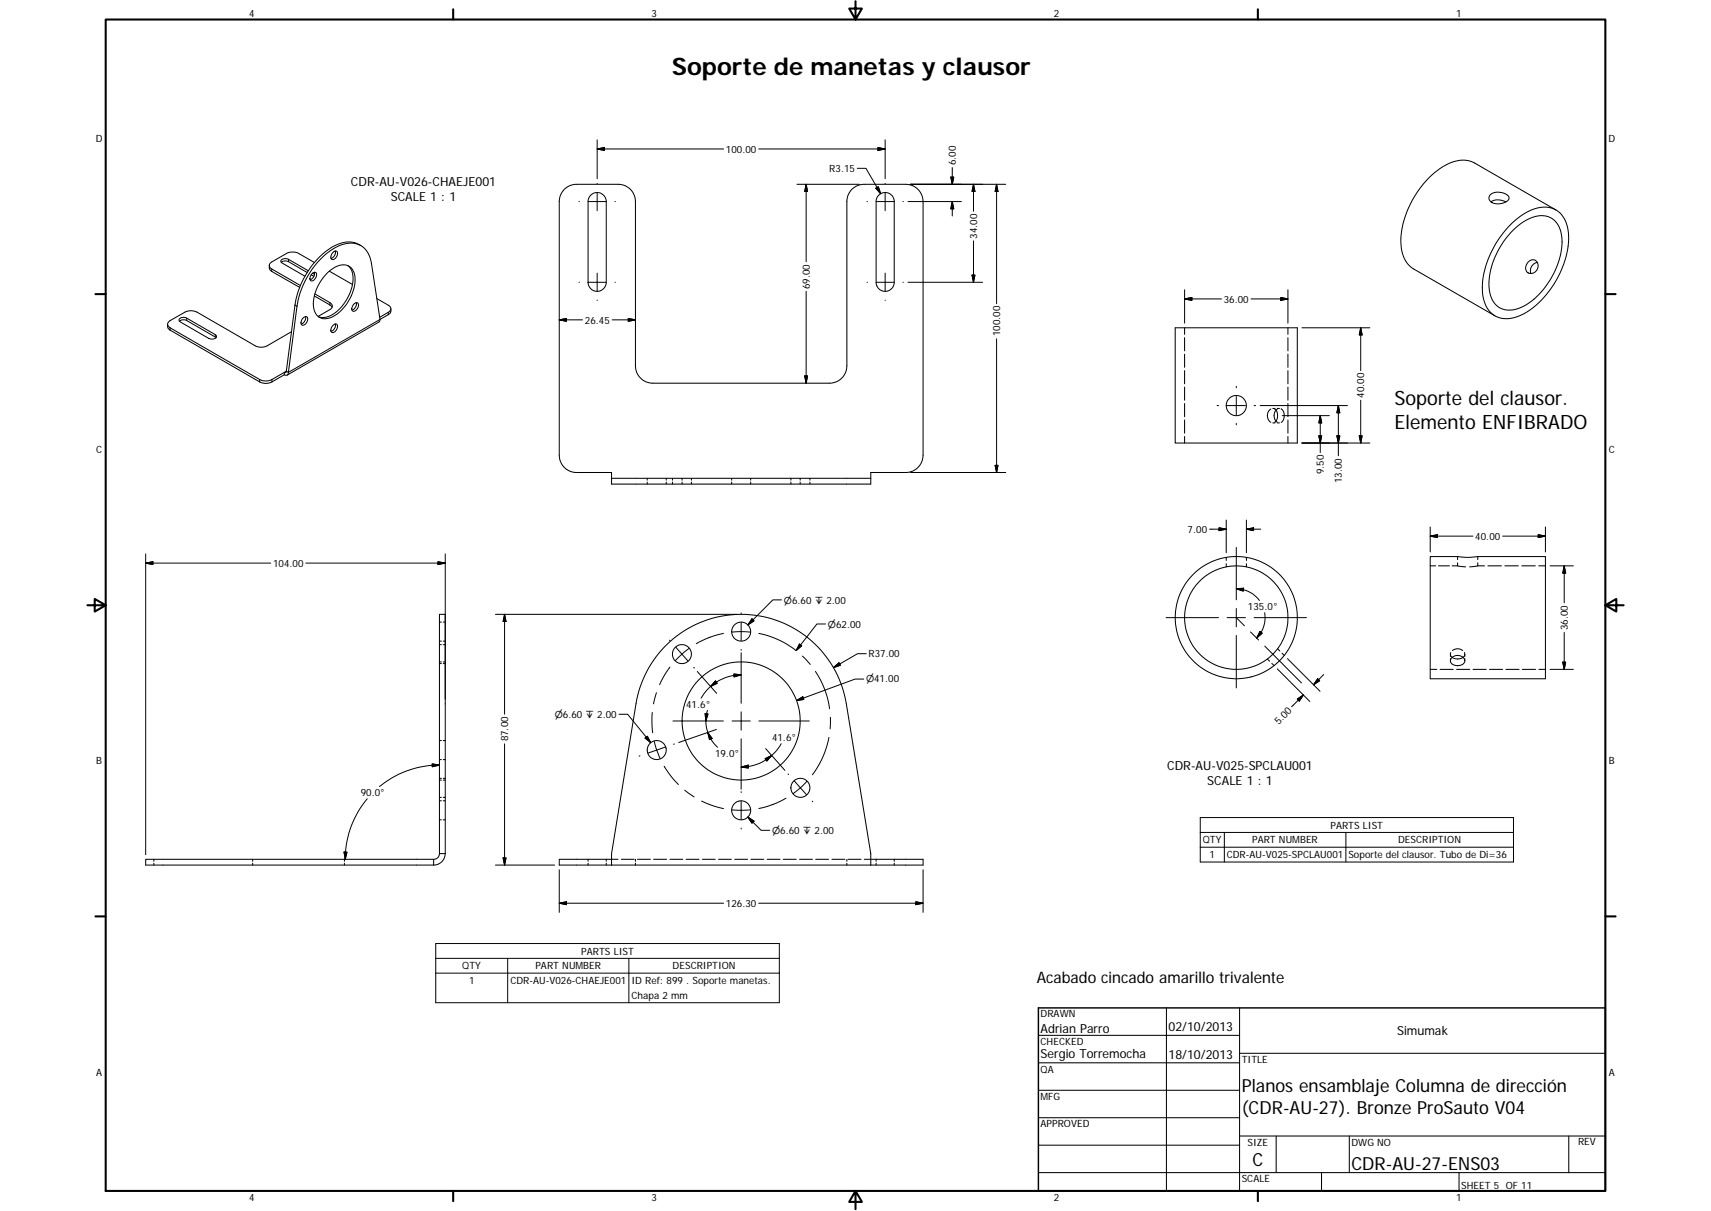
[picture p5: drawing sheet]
<svg xmlns="http://www.w3.org/2000/svg" width="594mm" height="420mm" viewBox="0 0 594 420" stroke-linecap="round" stroke-linejoin="round" font-family="sans-serif">
<g fill="none" stroke="#000" stroke-width=".36">
<path d="M205.2 67.6a3.1 3.1 0 0 1 3.4-.6 3.1 3.1 0 0 1 1.9 2.9v28a3.2 3.2 0 0 1-3.2 3.2 3.2 3.2 0 0 1-3.1-3.2v-28l.2-1.2zM305.2 67.6a3.1 3.1 0 0 1 3.4-.6 3.1 3.1 0 0 1 1.9 2.9v28a3.1 3.1 0 0 1-3.2 3.2 3.1 3.1 0 0 1-3.1-3.2v-28l.3-1.2zM517.4 67.6a4.7 4.7 0 0 1 6.6 .9 3.1 3.1 0 0 1-3.5 2.2 2.72 2.72 0 0 1-3.5-2.2zM517.7 70a5.1 5.1 0 0 1 5.2 .1M523.8 78.6a18.4 18.4 0 0 1 13.1-6.7 8.3 8.3 0 0 1 7.6 8 31.2 31.2 0 0 1-9 23.9 18.1 18.1 0 0 1-13.1 6.8 8.1 8.1 0 0 1-7.4-7.3 30 30 0 0 1 7.4-23.1zM525.3 79.9a13.9 13.9 0 0 1 11.3-5 7.8 7.8 0 0 1 5.7 8.2 27.4 27.4 0 0 1-14.1 23.5 7.1 7.1 0 0 1-10.5-3.5 21 21 0 0 1 2.7-16.6 28.9 28.9 0 0 1 4.9-6.6zM540.2 72.9l-28.2-16.4a11.1 11.1 0 0 0-11.6 1.7 32.6 32.6 0 0 0-13.9 27 9.9 9.9 0 0 0 4.3 8.1l28.3 16.3M93.5 92.1l.1 1.3 .8 .8 9.6 5.5M97.7 91a2.26 2.26 0 0 1 2.5-.2l6.5 3.8M107 93.9l-7.1-4a1.6 1.6 0 0 0-2.4 .9l8.4 5M107.6 96.8l.3 .2M108 95.3l1 .6"/>
<path d="M108.3 95a.92 .92 0 0 1 1.3-.4 .92 .92 0 0 1 .2 1.4 1.5 1.5 0 0 1-2 1.3 1.92 1.92 0 0 1 .5-2.3zM108.5 94.8l.7 .4M109.2 91.1l-5.8-3.3-1.8-.4-1.8 .4-5.4 3.1a1.3 1.3 0 0 0-.9 1.2 1.3 1.3 0 0 0 .9 1.2l9.9 5.8M109.2 94.5a2.3 2.3 0 0 1-1.5 2.5M113.6 94.8a6.8 6.8 0 0 1 7.7-2.4 6.7 6.7 0 0 1 1.7 7.4 15.1 15.1 0 0 1-8.9 10.6 4.1 4.1 0 0 1-5.3-4.4 15.8 15.8 0 0 1 4.8-11.2zM114.4 94.1l8 4.6M115.5 87.6a.92 .92 0 0 1 1.4-.4 .92 .92 0 0 1 .2 1.4 1.34 1.34 0 0 1-2.1 1.1 2.32 2.32 0 0 1 .5-2.1zM116.4 87.1a2.3 2.3 0 0 1-1.5 2.6M120.8 92.2a7.1 7.1 0 0 1 1.3 7.7 14.3 14.3 0 0 1-9.1 10.2l-1 .1-1.4-.3M125.3 85.2a9 9 0 0 0-10 .5 29.4 29.4 0 0 0-12.9 20.2l-3 22.9M530.6 90.9a2.01 2.01 0 0 1 2.8-.4 2.01 2.01 0 0 1 .4 2.8 2.05 2.05 0 0 1-2.5 1.6 2.05 2.05 0 0 1-1.5-2.5zM533.8 91.1a2.88 2.88 0 0 0-2.2 3.8"/>
<path d="M58.2 112.5l.1 1.2 .7 .8 31.5 18.2 1.4 .3 1.9-.2 4.9-2.8M62.3 111.4l.9-.4 1.4 .1 10.4 6.1M62.4 110.5a2.34 2.34 0 0 1 2.4-.1l9.9 5.7a.79 .79 0 0 1 .4 1 .79 .79 0 0 1-.9 .5l-1.7-.2-9.9-5.7-.5-.7zM101.2 115.1l-8.7 5-2.2 .4-1.7-.5-20.8-11.9-1.5-.3-1.8 .4-5.5 3.1a1.33 1.33 0 0 0-.8 1.2 1.33 1.33 0 0 0 .8 1.2l31.8 18.3 1.5 .2 1.5-.2 4.9-2.8M105.2 110.4a.92 .92 0 0 1 1.4-.5 .92 .92 0 0 1 .1 1.5 1.5 1.5 0 0 1-2 1.2 1.84 1.84 0 0 1 .5-2.2zM106.1 109.8a2.36 2.36 0 0 1-1.5 2.6M109.1 102.7l5.4 3.1 .8 .8M109.3 102l5.2 3a1.29 1.29 0 0 1 .9 1.2 1.29 1.29 0 0 1-.9 1.2l-4.1 2.4M115.5 113a.92 .92 0 0 1 1.4-.5 .92 .92 0 0 1 .2 1.4 1.53 1.53 0 0 1-2 1.3 1.89 1.89 0 0 1 .4-2.2zM116.4 112.4a2.38 2.38 0 0 1-1.5 2.6M123 105.4a.89 .89 0 0 1 1.3-.2 .89 .89 0 0 1 .1 1.3l-.2 .3a1.23 1.23 0 0 1-2 .8 2.25 2.25 0 0 1 .8-2.2zM123.7 105a2.34 2.34 0 0 1-1.5 2.6"/>
<path d="M130.8 103.6l4 2.3a1.29 1.29 0 0 1 .9 1.2 1.29 1.29 0 0 1-.9 1.3l-3 1.7M131.9 110.8l-.4 .9-31.8 18.4M131.9 110.8l-2.9-19.5a7.2 7.2 0 0 0-8.6-6.8 22.3 22.3 0 0 0-13.6 11.5 29.4 29.4 0 0 0-3.7 10.3l-3 22.9M135.7 107.1v1.1l-.4 .6-3.4 2M408 113.7h42.4v40h-42.4zM411.3 113.7v2.3M411.3 117.2v4.5M447.2 113.7v2.3M447.2 117.2v4.5M98.7 129.2v.8M99.4 128.8l-.1 .4h-.6M99.4 128.8l.7 .4"/>
<path d="M100.1 129.2a.88 .88 0 0 1-.4 .9 .88 .88 0 0 1-1-.1M411.3 122.9v4.5M411.3 128.6v4.6M411.3 134.3v4.6M411.3 140v4.6M447.2 122.9v4.5M447.2 128.6v4.6M447.2 134.3v4.6M447.2 140v4.6M411.3 145.7v4.6M411.3 151.4v2.3M441.3 141.9a2.79 2.79 0 0 0 0 4.6"/>
<path d="M441.9 141.7h.8M441.9 146.7h.8M442.5 141.9a3.1 3.1 0 0 1 0 4.7M443.5 141.7h.7M443.5 146.7h.7M443.5 141.9a2.82 2.82 0 0 0 0 4.6M444.8 141.9a3.1 3.1 0 0 1 0 4.7M447.2 145.7v4.6M447.2 151.4v2.3M212.3 165.9v-2h-12.1a6 6 0 0 1-6-6v-88a6 6 0 0 1 6-6h14.4a6 6 0 0 1 6 6v57a6.1 6.1 0 0 0 6 6h61.4a6 6 0 0 0 6-6v-57a5.9 5.9 0 0 1 6-6h14.5a6 6 0 0 1 6 6v88a6 6 0 0 1-6 6h-12.2v2M212.3 165.9h90M224.7 165.9v.7"/>
<path d="M224.7 167.3v.7M231.3 165.9v.7M231.3 167.3v.7M233.5 165.9v.7M233.5 167.3v.7M236.8 165.9v.7M236.8 167.3v.7M240.1 165.9v.7M240.1 167.3v.7M254 165.9v.7M254 167.3v.7M260.6 167.3v.7"/>
<path d="M260.6 165.9v.7M274.6 165.9v.7M274.6 167.3v.7M277.8 165.9v.7M277.8 167.3v.7M281.2 165.9v.7M281.2 167.3v.7M302.3 165.9v2.1h-90v-2.1M425.8 193.4v1.1M425.8 195.6v1.1M432.8 193.4v1.1M432.8 195.6v1.1"/>
<path d="M496.6 196.3h1.9M499.4 196.3h3.9M504.2 196.3h1.9M506.1 193.1h-9.5v42.4h40v-42.4h-23.5M506.1 193.1l2.8 .3 4.2-.3M506.1 196.3l2.8 .4M506.1 193.1v1.1M506.1 195.3v1M513.1 196.3h2.3M513.1 193.1v1.1M513.1 195.3v1M513.1 196.3l-2.8 .4"/>
<path d="M516.6 196.3h4.7M522.5 196.3h4.7M528.4 196.3h4.7M534.2 196.3h2.4M152.6 215.8h.6M153.9 215.8h.7M152.6 223.7h.6M152.6 230.2h.6M152.6 222.4h.6M152.6 229.7h.6M153.9 223.7h.7M153.9 230.2h.7"/>
<path d="M153.9 222.4h.7M153.9 229.7h.7M440 228.6l.8 .8M441.6 230.2l.8 .7M443.6 225.1l.8 .8M445.1 226.6l.8 .8M496.6 232.2h2.3M500 232.2h4.6M503.6 227v.8M503.6 228.5v.8M504 228.3a2.58 2.58 0 0 1 2.7-.9 2.58 2.58 0 0 1 1.9 2.2 2.89 2.89 0 0 1-5-.2zM504.3 225.7a2.88 2.88 0 0 1 3.6 0"/>
<path d="M505.7 232.2h4.6M508.5 226.4a1.98 1.98 0 0 1-2.7 2.2l-1-.2a1.46 1.46 0 0 1-1.1-2M508.6 227v.8M508.6 228.5v.8M511.4 232.2h4.6M517.2 232.2h4.5M522.9 232.2h4.5M528.6 232.2h4.6M534.3 232.2h2.3M152.6 256.9h.6M153.9 256.9h.7M152.6 277.8h.6"/>
<path d="M152.6 270h.6M152.6 276.6h.6M152.6 263.5h.6M152.6 270.7h.6M153.9 277.8h.7M153.9 270h.7M153.9 276.6h.7M153.9 263.5h.7M153.9 270.7h.7M50.6 298.1h100v2h-100zM53.4 298.1v.7M53.4 299.5v.6"/>
<path d="M87.7 298.1v.7M87.7 299.5v.6M119.6 298.1v.7M119.6 299.5v.6M152.6 296.2v-83.1h2v83.1M152.6 284.4h.6M152.6 296.2h2M152.6 296.2a1.97 1.97 0 0 1-2 1.9M153.9 284.4h.7M154.6 296.2a4 4 0 0 1-4 3.9M204.2 298.1v.7M204.2 299.5v.6"/>
<path d="M210.5 298.1v.7M210.5 299.5v.6M214.6 298.1h-20.4v2h126.3v-2h-20.4M215.7 298.1h4.5M220.6 298.1v.7M220.6 299.5v.6M221.3 298.1h4.5M226.9 298.1h4.6M232.6 298.1h4.5M238.2 298.1h4.5M243.8 298.1h4.5M249.5 298.1h4.5"/>
<path d="M255.1 298.1h4.5M260.7 298.1h4.5M266.4 298.1h4.4M272 298.1h4.5M277.6 298.1h4.5M283.2 298.1h4.5M288.8 298.1h4.5M294 298.1v.7M294 299.5v.6M294.5 298.1h4.5M304.2 298.1v.7M304.2 299.5v.6"/>
<path d="M310.5 298.1v.7M310.5 299.5v.6M212.3 300.1v-3.9l8.5-52a37 37 0 0 1 36.5-31.1 37 37 0 0 1 36.6 31.1l8.4 52v3.9M360.5 359.2h69.9M405 349.7v63.5M430.4 349.7v63.5M360.5 368.7h69.9M360.5 378.3h69.9M430.4 365.4h127M360.5 387.8h69.9M360.5 397.3h69.9M430.4 394.1h127"/>
<path d="M443.1 394.1v12.7M468.5 394.1v12.7M544.7 394.1v12.7M360.5 406.8h196.9M458.8 406.8v6.4M506.6 406.8v6.4"/>
<circle cx="429.3" cy="140.7" r="3.5"/>
<circle cx="257.3" cy="219.1" r="3.3"/>
<circle cx="429.2" cy="214.3" r="17.9"/>
<circle cx="429.2" cy="214.3" r="21.2"/>
<circle cx="236.8" cy="226.9" r="3.3"/>
<circle cx="257.3" cy="250.1" r="20.5"/>
<circle cx="228" cy="260.2" r="3.3"/>
<circle cx="277.9" cy="273.3" r="3.3"/>
<circle cx="257.3" cy="281.1" r="3.3"/>
</g>
<g fill="none" stroke="#000" stroke-width=".35">
<path d="M207.3 51.7l2.5-.5v1zM207.3 51.7h43.9M207.3 48.5v13.5M263.4 51.7h43.9M297.7 58.4h3l5.1 8.8M304.8 51.2l2.5 .5-2.5 .5zM307.3 48.5v13.5M330.6 58.1v5.8M201 69.9h.2M204.2 69.9h6.3M207.3 63.6v.2M207.3 66.8v6.3"/>
<path d="M213.5 69.9h.2M276.7 63.9h21.7M279.9 63.9v26.9M279.9 63.9l.5 2.5h-1zM301 69.9h.2M304.1 65.3l.9-.5 .8 2.4zM304.2 69.9h6.3M307.3 63.6v.2M307.3 66.8v6.3M313.5 69.9h.2M315.3 69.9h18.5M316.1 63.9h33.1"/>
<path d="M330.1 61.4h1l-.5 2.5zM330.6 69.9v5M330.6 69.9l.5 2.6h-1zM338 63.9v9.4M338 63.9l.5 2.5h-1zM346 63.9v41.4M346 63.9l.5 2.5h-1zM94.4 93.3v.9M100.2 90v.8M201 97.9h.2M204.2 97.9h6.3M207.3 94.8v6.3"/>
<path d="M213.5 97.9h.2M301 97.9h.2M304.2 97.9h6.3M307.3 94.8v6.3M313.5 97.9h.2M315.3 97.9h25.9M337.5 95.4h1l-.5 2.5zM338 83.6v14.3M59 113.7v.8M64.8 110.4v.8M74.7 116.1v.8M102.4 105.9l.7 .4"/>
<path d="M114.5 105v.8M131.9 110.8l-31.8 18.4M134.8 108.4v.8M194.2 111l2.5-.5v1zM194.2 111h8.1M207.3 104.1v.2M212.5 111h8.1M218.1 110.5l2.5 .5-2.5 .5zM279.9 101.1v31.8M307.3 104.1v.2M346 117.5v46.4M411.3 100.5v11.6"/>
<path d="M411.3 103.7l2.5-.5v1zM411.3 103.7h12.8M434.4 103.7h12.8M444.7 103.2l2.5 .5-2.5 .5zM447.2 100.5v11.6M452 113.7h23.6M472.5 113.7v14.9M472.5 113.7l.4 2.5h-1zM90.2 131.7v.8M94.4 131.7v.8M99.4 128.8l-.7 .4M279.4 130.4h1l-.5 2.5z"/>
<path d="M429.3 134v.6M429.3 137.5v6.4M472.5 138.9v14.8M422.6 140.7h.5M426.1 140.7h6.3M429.3 146.9v.5M435.4 140.7h.5M437.5 140.7h30.4M445.2 144.2h16.4M452 153.7h23.6M457.9 151.2h1l-.5 2.5zM458.4 144.2l.5 2.5h-1z"/>
<path d="M458.4 144.2v12.8M464.2 151.2h1l-.5 2.5zM464.7 140.7v17.4M464.7 140.7l.5 2.5h-1zM471.9 151.2h1l-.4 2.5zM316.1 163.9h33.1M345.5 161.5h1l-.5 2.4zM50.6 192.2v104.3M50.6 195.4l2.5-.5v1zM50.6 195.4h43.4M106.2 195.4h48.4M152.1 194.9l2.5 .5-2.5 .5z"/>
<path d="M154.6 192.2v50.4M420 183.6h5.8M423.3 183.1l2.5 .5-2.5 .5zM425.8 180.4v11.4M429.3 189.9v18.2M432.8 180.4v11.4M432.8 183.6l2.4-.5v1zM432.8 183.6h4.9M496.6 186l2.5-.5v1zM496.6 182.8v8.7M511.4 186h-14.8M521.7 186h14.9"/>
<path d="M534.1 185.5l2.5 .5-2.5 .5zM536.6 182.8v8.7M538.2 196.3h8.1M543.1 196.3v12.8M543.1 196.3l.5 2.5h-1zM172 213.1h83.7M175.2 213.1l.5 2.5h-1zM175.2 213.1v34.7M251.2 219.8a31.4 31.4 0 0 0-9.4 3.5M257.3 212.7v.3M257.3 216v6.3M260.5 219.3h-6.3"/>
<path d="M261.1 214.7l.7 .7-2.1 1.4zM263.5 219.8a31.1 31.1 0 0 1 12.8 5.9M271.3 208.1h-3l-8.6 8.7M286.6 216.5h-3l-7.2 9.2M404.9 214.3h18.2M426.1 214.3h6.3M429.3 204.3l2.5-.2-.1 1zM429.3 211.1v6.4M429.3 204.3a9.9 9.9 0 0 1 6.4 2.4l1.6 1.6M429.4 214.4l2.7 2.7M434.2 219.2l2.8 2.9M435.4 214.3h18.2"/>
<path d="M437.5 219.1l.7 .6-1.9 1.7zM439.1 212.6a10.1 10.1 0 0 1-1.2 6.8l-1.6 2M543.1 219.4v12.8M232.5 222.1l.2 .2M232.6 231.5l-1.7 2.5-1.9 3.6M234.7 224.6l4.2 4.7M239.2 225l-4.7 4.2M240.9 231.6l.2 .2M242.1 233l6.7 7.6M248.4 236.3l.6 .8-2.3 1.1zM254.8 233.8l2.5 .3-2.4 .7zM257.3 226.5v17.5"/>
<path d="M257.3 234.1a16 16 0 0 0-13.9 8.1M257.3 225.3v.3M277.6 223.5l.8 .6-2 1.6zM278.6 227.6l2.7 2.9M283.1 232.9a30.7 30.7 0 0 1 4.9 13M289.4 231.6l1.9-1.6 .5 .8zM299.9 235.6h-3l-20.3 7.5M300.8 226.8h-3.1l-8.3 4.8M429.3 220.5v18.2M439.1 224.2l2.8 2.7M441.8 226.9l10.1 10M443.5 232.1l11.3 11.3"/>
<path d="M447 228.5l11.3 11.3M457.5 235.5l.7 .7-2.1 1.4zM459.6 234l-3.5 3.6M538.2 232.2h8.1M542.6 229.7h1l-.5 2.5zM175.2 258.1v42M214.9 247.8h3l8 9.9M224 256.1l.8-.7 1.1 2.3zM226.5 247.2l-.1 4 .2 3M227.2 257.2l.8 3M227.9 240.3l-1 3.9M231 259.2l-3 1"/>
<path d="M233.7 250.1h17.5M234.1 258.1l-.2 .1M244.8 247.6l1 .1-.7 2.4zM245.7 246.5l-.2 .6a12.4 12.4 0 0 0 3.6 12.2M245.7 254.1l1.5 2.1-.8 .4zM248.7 253.1l-13 4.5M254.2 250.1h6.3M257.3 247v6.3M257.3 256.3v17.5M263.5 250.1h17.5M265.8 259.7l6.7 7.6M271.2 258a16 16 0 0 1-13.9 8.1"/>
<path d="M276.6 243.1l2.1-1.4 .4 1zM287.8 255.8a31.8 31.8 0 0 1-5.7 13M288.3 248.9l-.1 4M450.4 242.5l2.2-1.4-1.5 2.1zM452.6 241.1l-4.1 4.1M127.5 277.1a32.5 32.5 0 0 0-7.6 21M150.1 265l2.5 .5-2.5 .5zM152.6 265.5a32.7 32.7 0 0 0-20.8 7.4M222.2 262.2l-.3 .1M228 260.2l1.2 3M228 260.2l-3 1.1M230.6 265.9l2.4 3.4 2.5 2.9"/>
<path d="M237.7 274.2l3.3 2.3M243.6 277.9l3.6 1.5 4 1.1M257.3 266.1l2.5-.6 .1 1zM257.3 274.7v.3M257.3 278v6.3M265.7 263.2l2.2-1.1-1.6 1.9zM272.9 276.9a29.9 29.9 0 0 1-9.4 3.6M273.6 268.5l.2 .2M275.8 271l2.1 2.3M277.9 273.3l-2.5 2M277.9 273.3l2.1 2.4M280.2 271.1l-2.3 2.2"/>
<path d="M282 278l.2 .2M119.5 295.6l1 .1-.6 2.4zM174.7 297.6h1l-.5 2.5zM257.3 287.3v.3M259.7 283.5l2.1 1.4-.7 .7zM259.7 283.5l4.6 4.6h3M260.5 281h-6.3M416.7 283.7h108.8v15.4h-108.8zM416.7 288.8h108.8M416.7 293.9h108.8M425.1 288.8v10.3M467.3 288.8v10.3"/>
<path d="M172 300.1h20.6M194.2 313.4l2.5-.5v1zM194.2 313.4h57M194.2 301.8v14.7M263.4 313.4h57.1M318 312.9l2.5 .5-2.5 .5zM320.5 301.8v14.7M151.3 327.4h119.3v20.5h-119.3zM151.3 332.5h119.3M151.3 337.6h119.3M176.3 332.5v15.4M218.3 332.5v15.4"/>
</g>
<g fill="none" stroke="#000" stroke-width=".71">
<path d="M36.7 6.8h520.7v406.4h-520.7zM157.3 3.2v3.6M297 .4v6.4l-2.2-3.8h4.5l-2.3 3.8M436.7 3.2v3.6M33.1 102h3.6M557.4 102h3.6M30.3 210h6.4l-3.8-2.2v4.4l3.8-2.2M557.4 210l3.8 2.2v-4.4l-3.8 2.2h6.3M33.1 317.9h3.6M557.4 317.9h3.6M157.3 413.2v3.6M297 413.2l2.3 3.8h-4.5l2.2-3.8v6.3"/>
<path d="M436.7 413.2v3.6"/>
</g>
<path d="M360.5 349.7h196.9v63.5h-196.9z" fill="none" stroke="#000" stroke-width=".51"/>
<g fill="#000" stroke="#000" stroke-width=".35">
<path d="M207.3 51.7l2.5-.5v1zM304.8 51.2l2.5 .5-2.5 .5zM279.9 63.9l.5 2.5h-1zM304.1 65.3l.9-.5 .8 2.4zM330.1 61.4h1l-.5 2.5zM330.6 69.9l.5 2.6h-1zM338 63.9l.5 2.5h-1zM346 63.9l.5 2.5h-1zM337.5 95.4h1l-.5 2.5zM194.2 111l2.5-.5v1zM218.1 110.5l2.5 .5-2.5 .5zM411.3 103.7l2.5-.5v1z"/>
<path d="M444.7 103.2l2.5 .5-2.5 .5zM472.5 113.7l.4 2.5h-1zM279.4 130.4h1l-.5 2.5zM457.9 151.2h1l-.5 2.5zM458.4 144.2l.5 2.5h-1zM464.2 151.2h1l-.5 2.5zM464.7 140.7l.5 2.5h-1zM471.9 151.2h1l-.4 2.5zM345.5 161.5h1l-.5 2.4zM50.6 195.4l2.5-.5v1zM152.1 194.9l2.5 .5-2.5 .5zM423.3 183.1l2.5 .5-2.5 .5z"/>
<path d="M432.8 183.6l2.4-.5v1zM496.6 186l2.5-.5v1zM534.1 185.5l2.5 .5-2.5 .5zM543.1 196.3l.5 2.5h-1zM175.2 213.1l.5 2.5h-1zM261.1 214.7l.7 .7-2.1 1.4zM429.3 204.3l2.5-.2-.1 1zM437.5 219.1l.7 .6-1.9 1.7zM248.4 236.3l.6 .8-2.3 1.1zM254.8 233.8l2.5 .3-2.4 .7zM277.6 223.5l.8 .6-2 1.6zM289.4 231.6l1.9-1.6 .5 .8z"/>
<path d="M457.5 235.5l.7 .7-2.1 1.4zM542.6 229.7h1l-.5 2.5zM224 256.1l.8-.7 1.1 2.3zM244.8 247.6l1 .1-.7 2.4zM245.7 254.1l1.5 2.1-.8 .4zM276.6 243.1l2.1-1.4 .4 1zM450.4 242.5l2.2-1.4-1.5 2.1zM150.1 265l2.5 .5-2.5 .5zM257.3 266.1l2.5-.6 .1 1zM265.7 263.2l2.2-1.1-1.6 1.9zM119.5 295.6l1 .1-.6 2.4zM174.7 297.6h1l-.5 2.5z"/>
<path d="M259.7 283.5l2.1 1.4-.7 .7zM194.2 313.4l2.5-.5v1zM318 312.9l2.5 .5-2.5 .5z"/>
</g>
<text font-size="8.4" x="233.2" y="26">Soporte de manetas y clausor</text>
<g font-size="6.9">
<text x="484.2" y="140.6">Soporte del clausor.</text>
<text x="484.2" y="148.8">Elemento ENFIBRADO</text>
</g>
<g font-size="6.3">
<text x="431.1" y="379">Planos ensamblaje Columna de dirección</text>
<text x="431.1" y="386.6">(CDR-AU-27). Bronze ProSauto V04</text>
<text x="434.8" y="404.7">C</text>
<text x="469.2" y="406">CDR-AU-27-ENS03</text>
</g>
<text font-size="5.5" x="360" y="340.9">Acabado cincado amarillo trivalente</text>
<g font-size="4.4">
<text x="121.9" y="64.7">CDR-AU-V026-CHAEJE001</text>
<text x="135.7" y="69.9">SCALE 1 : 1</text>
<text x="405.3" y="267">CDR-AU-V025-SPCLAU001</text>
<text x="419.2" y="272.2">SCALE 1 : 1</text>
<text x="361.3" y="358.4">Adrian Parro</text>
<text x="405.8" y="357.8">02/10/2013</text>
<text x="485.1" y="359.2">Simumak</text>
<text x="361.3" y="367.1">Sergio Torremocha</text>
<text x="405.8" y="367.3">18/10/2013</text>
</g>
<g font-size="3.5">
<text x="86.6" y="5.8">4</text>
<text x="226.3" y="5.8">3</text>
<text x="365.9" y="5.8">2</text>
<text x="505.6" y="5.8">1</text>
<text x="33.2" y="49.4">D</text>
<text x="252" y="53">100.00</text>
<text x="558.5" y="49.4">D</text>
<text x="287.9" y="59.7">R3.15</text>
<text x="331.9" y="57.4" transform="rotate(-90 331.9 57.4)">6.00</text>
<text x="339.3" y="82.8" transform="rotate(-90 339.3 82.8)">34.00</text>
<text x="281.2" y="100.3" transform="rotate(-90 281.2 100.3)">69.00</text>
<text x="424.9" y="105">36.00</text>
<text x="203.1" y="112.3">26.45</text>
<text x="347.3" y="116.7" transform="rotate(-90 347.3 116.7)">100.00</text>
<text x="473.7" y="138" transform="rotate(-90 473.7 138)">40.00</text>
<text x="33.4" y="157.3">C</text>
<text x="558.6" y="157.3">C</text>
<text x="459.7" y="164.6" transform="rotate(-90 459.7 164.6)">9.50</text>
<text x="466" y="167.6" transform="rotate(-90 466 167.6)">13.00</text>
<text x="412.4" y="184.9">7.00</text>
<text x="512.2" y="187.3">40.00</text>
<text x="94.8" y="196.7">104.00</text>
<text x="433.3" y="211.7">135.0°</text>
<text x="544.3" y="218.6" transform="rotate(-90 544.3 218.6)">36.00</text>
<text x="301.6" y="228.1">R37.00</text>
<text x="238.2" y="245.6">41.6°</text>
<text x="444" y="251.5" transform="rotate(-45 444 251.5)">5.00</text>
<text x="176.5" y="257.3" transform="rotate(-90 176.5 257.3)">87.00</text>
<text x="268" y="257.2">41.6°</text>
<text x="248.3" y="262.7">19.0°</text>
<text x="33.4" y="265.2">B</text>
<text x="558.6" y="265.2">B</text>
<text x="125.3" y="276.3">90.0°</text>
<text x="462" y="287.5">PARTS LIST</text>
<text x="417.6" y="292.7">QTY</text>
<text x="434.8" y="292.6">PART NUMBER</text>
<text x="485.5" y="292.7">DESCRIPTION</text>
<text x="419.9" y="297.8">1</text>
<text x="426" y="297.8">CDR-AU-V025-SPCLAU001</text>
<text x="468.2" y="297.8">Soporte del clausor. Tubo de Di=36</text>
<text x="252" y="314.6">126.30</text>
<text x="201.8" y="331.2">PARTS LIST</text>
<text x="160.5" y="336.4">QTY</text>
<text x="162.8" y="341.5">1</text>
<text x="177.2" y="341.5">CDR-AU-V026-CHAEJE001</text>
<text x="185.9" y="336.3">PART NUMBER</text>
<text x="219.2" y="341.5">ID Ref: 899 . Soporte manetas.</text>
<text x="233.5" y="336.4">DESCRIPTION</text>
<text x="219.2" y="346.6">Chapa 2 mm</text>
<text x="361.3" y="353">DRAWN</text>
<text x="361.3" y="362.5">CHECKED</text>
<text x="431.1" y="368.7">TITLE</text>
<text x="33.4" y="373.2">A</text>
<text x="361.3" y="372.1">QA</text>
<text x="558.6" y="373.2">A</text>
<text x="361.3" y="381.6">MFG</text>
<text x="361.3" y="391.2">APPROVED</text>
<text x="433.2" y="397.5">SIZE</text>
<text x="469.2" y="397.5">DWG NO</text>
<text x="547.9" y="397.4">REV</text>
<text x="431.1" y="410.2">SCALE</text>
<text x="507.3" y="412.4">SHEET 5 OF 11</text>
<text x="86.6" y="416.7">4</text>
<text x="226.3" y="416.7">3</text>
<text x="365.9" y="416.7">2</text>
<text x="505.6" y="416.7">1</text>
</g>
<g font-size="3.3">
<text x="272.2" y="209.4">⌀6.60 ↧ 2.00</text>
<text x="287.5" y="217.7">⌀62.00</text>
<text x="300.7" y="236.8">⌀41.00</text>
<text x="192.6" y="249.1">⌀6.60 ↧ 2.00</text>
<text x="268.1" y="289.3">⌀6.60 ↧ 2.00</text>
</g>
</svg>
